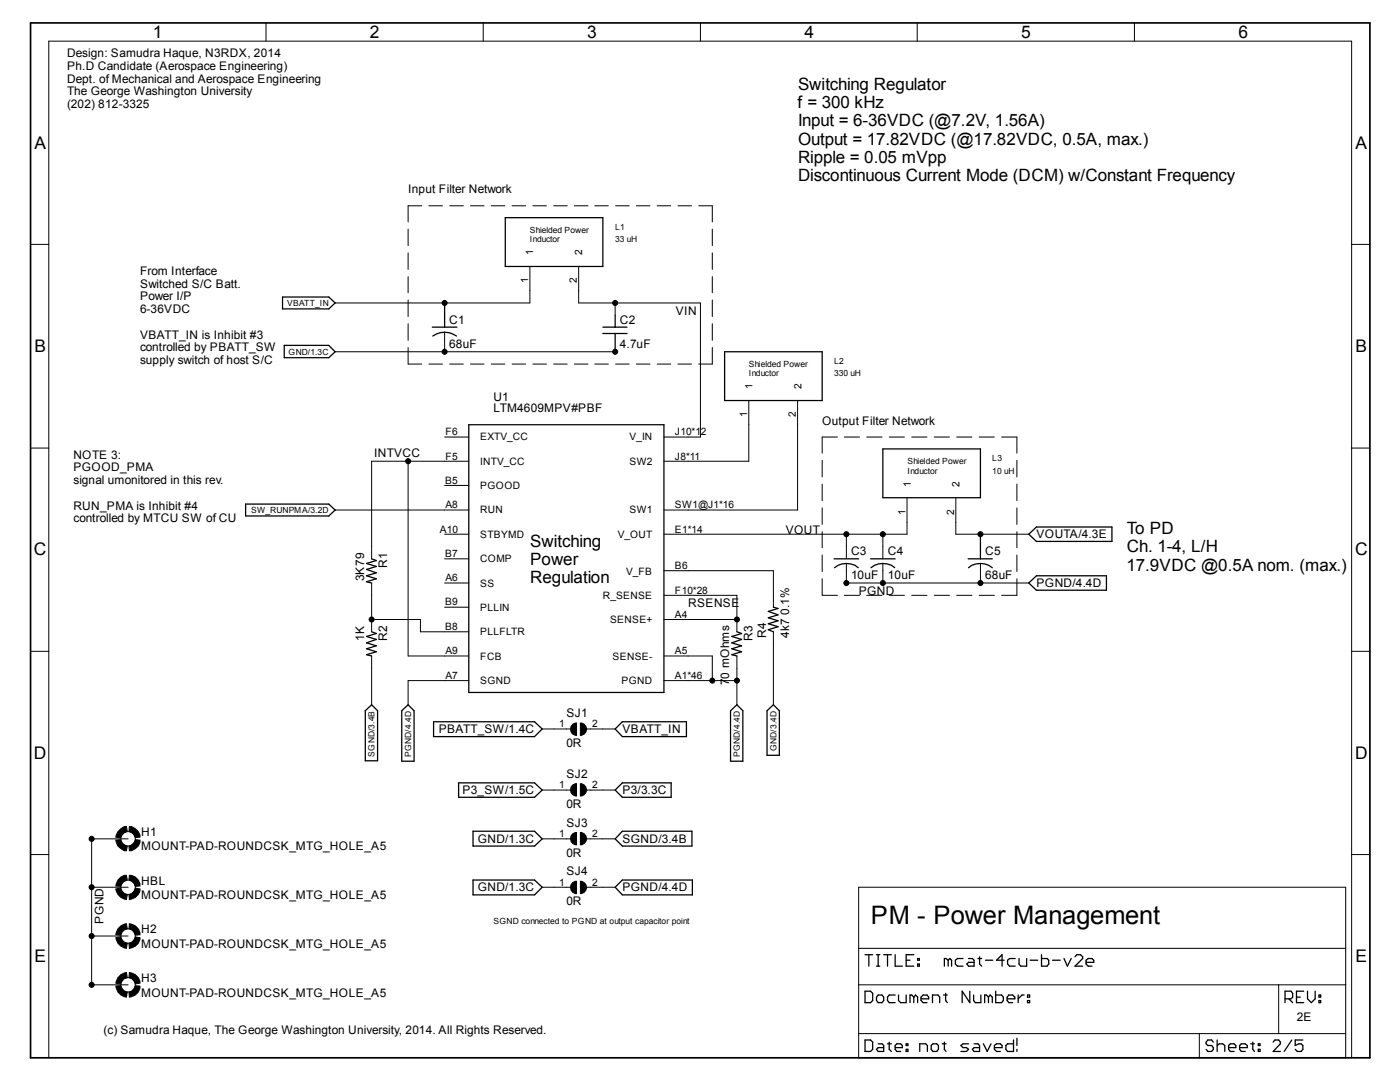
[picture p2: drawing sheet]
<svg xmlns="http://www.w3.org/2000/svg" width="279mm" height="216mm" viewBox="0 0 279 216" stroke-linecap="round" stroke-linejoin="round" font-family="sans-serif">
<g fill="none" stroke="#000" stroke-width=".2">
<path d="M53.1 4.6v3.6M96.4 4.6v3.6M139.8 4.6v3.6M183 4.6v3.6M226.4 4.6v3.6M6.1 48.8h3.6M81.4 45.7v3.3M81.4 50.5v3.3M81.4 55.2v3.2M81.4 59.9v3.3M84.2 41.1h-2.8v3.2M85.6 41.1h2.7"/>
<path d="M89.7 41.1h2.8M93.9 41.1h2.7M98 41.1h2.8M102.2 41.1h2.7M105.7 53.2v7.3h-38.8M106.3 41.1h2.8M110.5 41.1h2.7M114.6 41.1h2.7M115.5 53.2v7.3h24.3v26.7h-7.3M118.7 41.1h2.7M122.9 41.1h2.7M127 41.1h2.7"/>
<path d="M131.1 41.1h2.8M135.3 41.1h2.7M139.4 41.1h2.8v3.2M142.2 45.7v3.3M142.2 50.5v3.3M142.2 55.2v3.2M142.2 59.9v3.3M269.7 48.8h3.7M66.9 70.2h55.9M81.4 64.6v3.3M81.4 69.3v3.3h2.8M85.6 72.6h2.7"/>
<path d="M88.7 66.3v3.9M89.7 72.6h2.8M93.9 72.6h2.7M98 72.6h2.8M102.2 72.6h2.7M106.3 72.6h2.8M110.5 72.6h2.7M114.6 72.6h2.7M118.7 72.6h2.7M122.8 60.5v2.4M122.9 72.6h2.7M127 72.6h2.7"/>
<path d="M131.1 72.6h2.8M135.3 72.6h2.7M142.2 69.3v3.3h-2.8M142.2 64.6v3.3M149.4 79.9v12.1h-16.9M159.2 79.9v21.9h-26.7M6.1 89.4h3.6M81.4 92v38.9h12.2M88.7 87.2h4.9M88.7 96.9h4.9M93.6 92h-19.4v19.5M164.1 91.9v3.3"/>
<path d="M164.1 96.6v3.3M167.1 87.2h-3v3.2M168.5 87.2h3M173 87.2h3M177.5 87.2h3M181 99.3v7.3h-48.5M181.9 87.2h3.1M186.4 87.2h3.1M190.8 99.3v7.3h14.5M190.9 87.2h3.1M195.4 87.2h3.1M199.9 87.2h3v3.2"/>
<path d="M202.9 91.9v3.3M202.9 96.6v3.3M269.7 89.4h3.7M66.9 101.8h26.7M74.2 116.3v9.8M88.7 106.6h4.9M88.7 111.5h4.9M88.7 116.3h4.9M132.5 118.8h14.6v7.3M132.5 113.9h21.8v7.3M164.1 115.5v3.3h3M164.1 101.3v3.3"/>
<path d="M164.1 106.1v3.2M164.1 110.7v3.3M168.5 118.8h3M168.9 112.4v3.9h36.4M168.9 106.6v4.9M173 118.8h3M176.2 106.6v4.9M176.2 112.4v3.9M177.5 118.8h3M181.9 118.8h3.1M186.4 118.8h3.1M190.9 118.8h3.1"/>
<path d="M195.4 118.8h3.1M195.7 112.4v3.9M202.9 101.3v3.3M202.9 106.1v3.2M202.9 110.7v3.3M202.9 115.5v3.3h-3M6.1 130h3.6M74.2 123.6h9.7v2.5h9.7M74.2 130.9v9.7M88.7 121.2h4.9M93.6 135.8h-12.2v4.8M132.5 130.9h9.7v4.9"/>
<path d="M132.5 135.8h14.6M132.5 123.6h14.6M147.1 130.9v9.7M154.3 126.1v14.5M269.7 130h3.7M108.2 145.5h5.7M108.2 157.6h5.7M114.3 144.5l.8-.2v2.4a1.23 1.23 0 0 1-1.2-.8 1.23 1.23 0 0 1 .4-1.4zM114.3 156.6l.8-.2v2.4a1.23 1.23 0 0 1-1.2-.8 1.23 1.23 0 0 1 .4-1.4zM115.8 144.3a1.23 1.23 0 0 1 1.3 1.2 1.23 1.23 0 0 1-1.3 1.2zM115.8 156.4a1.23 1.23 0 0 1 1.3 1.2 1.23 1.23 0 0 1-1.3 1.2zM117 145.5h5.8"/>
<path d="M117 157.6h5.8M6.1 170.5h3.6M18.3 177h7.3M23.1 167.6h.9l.3 .5 .4 .5 .7 .2-.2 1a2.43 2.43 0 0 1-2.1-2.2zM23.1 177.4l.9-.2 .3 .7 .4 .4 .7 .3-.2 .9a2.43 2.43 0 0 1-2.1-2.1zM23.5 165.9l1.3-1h.4l.2 1-.7 .2-.4 .4-.3 .6-.9-.1zM23.5 175.6l.6-.6 .7-.3h.4l.2 .9-.7 .3-.4 .4-.3 .6-.9-.1zM25.6 167.4h-7.3v29.1h7.3M25.7 168.8l.6-.2 .5-.5 .2-.5h.9a2.07 2.07 0 0 1-2.1 2.2zM25.8 164.9a2.26 2.26 0 0 1 2.1 2.1l-.9 .1-.2-.6-.5-.4-.6-.2zM25.8 174.7a2.07 2.07 0 0 1 2.1 2.1l-.9 .1-.2-.6-.5-.4-.6-.3zM27 177.2l.9 .2a2.19 2.19 0 0 1-2.1 2.1l-.1-.9 .6-.3 .5-.4z"/>
<path d="M108.2 177h5.7M108.2 167.4h5.7M114.3 166.4l.8-.3v2.5a1.23 1.23 0 0 1-1.2-.9 1.23 1.23 0 0 1 .4-1.3zM114.3 176.1l.8-.2v2.4a1.23 1.23 0 0 1-1.2-.8 1.23 1.23 0 0 1 .4-1.4zM115.8 166.1a1.23 1.23 0 0 1 1.3 1.2 1.23 1.23 0 0 1-1.3 1.3zM115.8 175.9a1.23 1.23 0 0 1 1.3 1.2 1.23 1.23 0 0 1-1.3 1.2zM117 177h5.8M117 167.4h5.8M171.4 177h97.2v34.1h-97.2zM269.7 170.5h3.7M18.3 186.8h7.3M23.1 187.1l.9-.2 .7 1.1 .7 .2-.2 1a2.43 2.43 0 0 1-2.1-2.1z"/>
<path d="M23.1 196.8l.9-.1 .7 1.1 .7 .2-.2 1a2.42 2.42 0 0 1-2.1-2.2zM23.5 185.3l.6-.6 1.1-.4 .2 1-.7 .2-.7 1.1-.9-.1zM23.5 195.1l.6-.6 1.1-.4 .2 1-.7 .1-.7 1.1-.9-.1zM25.7 188.2l.6-.2 .7-1.1 .9 .2a2.19 2.19 0 0 1-2.1 2.1zM25.7 198l.6-.2 .7-1.1 .9 .1a2.19 2.19 0 0 1-2.1 2.2zM25.8 184.3a2.25 2.25 0 0 1 2.1 2.2l-.9 .1-.7-1.1-.6-.2zM25.8 194.1a2.26 2.26 0 0 1 2.1 2.1l-.9 .1-.7-1.1-.6-.1zM171.4 196.5h97.2M171.4 189.2h97.2M255.2 196.5v9.7M9.7 211.1v-202.9h260v202.9M171.4 206.2h97.2"/>
<path d="M239.4 206.2v4.9"/>
<circle cx="88.7" cy="70.2" r=".5"/>
<circle cx="88.7" cy="60.5" r=".5"/>
<circle cx="122.8" cy="60.5" r=".5"/>
<circle cx="122.8" cy="70.2" r=".5"/>
<circle cx="81.5" cy="92" r=".5"/>
<circle cx="168.9" cy="106.6" r=".5"/>
<circle cx="168.9" cy="116.3" r=".5"/>
<circle cx="176.2" cy="116.3" r=".5"/>
<circle cx="176.2" cy="106.6" r=".5"/>
<circle cx="195.7" cy="116.3" r=".5"/>
<circle cx="195.7" cy="106.6" r=".5"/>
<circle cx="74.2" cy="123.6" r=".5"/>
<circle cx="142.2" cy="135.8" r=".5"/>
<circle cx="147.1" cy="135.8" r=".5"/>
<circle cx="147.1" cy="123.6" r=".5"/>
<circle cx="18.3" cy="177" r=".5"/>
<circle cx="18.3" cy="167.4" r=".5"/>
<circle cx="25.6" cy="177" r="1.43"/>
<circle cx="25.6" cy="167.4" r="1.43"/>
<circle cx="18.3" cy="186.8" r=".5"/>
<circle cx="18.3" cy="196.5" r=".5"/>
<circle cx="25.6" cy="186.8" r="1.43"/>
<circle cx="25.6" cy="196.5" r="1.43"/>
</g>
<g fill="none" stroke="#000" stroke-width=".25">
<path d="M56.4 59.3h9.2l1.3 1.2-1.3 1.1h-9.2zM100.8 43.4h19.5v9.8h-19.5zM56.7 68.9h8.9l1.3 1.3-1.3 1.2h-8.9zM86.3 65.3h4.9M86.4 67.1a4.1 4.1 0 0 1 4.7 0M88.7 60.5v4.8M120.3 65.3h4.8M120.3 66.5h4.8M122.8 62.9v2.4M122.8 66.5v3.7M144.6 70.2h19.5v9.7h-19.5zM93.6 84.8h38.9v53.4h-38.9z"/>
<path d="M176.2 89.6h19.5v9.7h-19.5zM49 100.6h16.6l1.3 1.2-1.3 1.2h-16.6zM74.2 111.5l.9 .3-1.9 .6 1.9 .6-1.9 .6 1.9 .7-1.9 .6 1.9 .6-1.9 .6 1 .2M166.5 111.5h4.9M166.5 113.3a3.7 3.7 0 0 1 4.8 0M173.7 111.5h4.9M173.8 113.3a3.7 3.7 0 0 1 4.8 0M193.2 111.5h4.8M193.3 113.3a3.7 3.7 0 0 1 4.7 0M195.7 106.6v4.9M205.3 116.3l1.5-1.4h14v2.9h-14zM205.3 106.6l1.5-1.4h15.1v2.8h-15.1z"/>
<path d="M74.2 126.1l.9 .3-1.9 .6 1.9 .6-1.9 .7 1.9 .6-1.9 .6 1.9 .5-1.9 .6 1 .3M147.1 126.1l.9 .3-2 .6 2 .6-2 .7 2 .6-2 .6 2 .5-2 .6 1.1 .3M154.3 121.2l1 .2-2 .6 2 .7-2 .6 2 .6-2 .6 2 .6-2 .5 1 .5M72.9 141.8l1.3-1.2 1.2 1.2v10h-2.5zM80.2 141.8l1.2-1.2 1.2 1.2v10.1h-2.4zM86.5 144h20.2l1.5 1.5-1.5 1.5h-20.2zM91.5 156.2h15.2l1.5 1.4-1.5 1.5h-15.2zM122.8 145.5l1.4-1.5h12.8v3h-12.8zM122.8 157.6l1.4-1.4h9.7v2.9h-9.7zM145.8 141.8l1.3-1.2 1.2 1.2v10.1h-2.5zM153.1 141.8l1.2-1.2 1.2 1.2v8.9h-2.4zM94.4 175.6h12.3l1.5 1.4-1.5 1.6h-12.3z"/>
<path d="M94.4 165.9h12.3l1.5 1.5-1.5 1.4h-12.3zM122.8 177l1.4-1.4h14v3h-14zM124.2 165.9h13.9v2.9h-13.9l-1.4-1.4zM172.6 197.8h1.1l.5 .4v1.4l-.5 .5h-1.1zM172.6 190.5h1.6M173.4 190.5v2.3M174.9 190.5h.7M174.9 192.8h.7M175.3 198.5h.7l.4 .5v.6l-.4 .5h-.7l-.4-.5v-.6zM175.3 190.5v2.3M176.4 190.5h1.5M177.1 190.5v2.3"/>
<path d="M178.6 190.5v2.3h1.5M178.6 198.5h-1.1l-.4 .5v.6l.4 .5h1.1M179.3 198.5v1.1l.4 .5h1.1v-1.6M180.8 191.6h.8M182.4 190.5h-1.6v2.3h1.6M182.4 199l-.5-.5h-.3v1.6M182.4 199l.3-.5 .4 .5v1.1M182.4 199v1.1M183.1 192.4h.4v.4h-.4zM183.1 191.3h.4v.3h-.4zM183.8 199.3h1.5v-.3l-.3-.5h-.8l-.4 .5v.6l.4 .5h.8M188.3 198.5h.8"/>
<path d="M188.7 198.2v1.4l.4 .5M189.2 191.6l-.4-.3h-.3v1.5M189.2 191.6l.4-.3 .3 .3v1.2M189.2 191.6v1.2M192.2 191.3h-1.1l-.4 .3v.8l.4 .4h1.1M193.3 191.3h.8l.3 .3v1.2h-1.1l-.3-.4 .3-.4h1.1M193.5 197.8v2.3l-1.5-2.3v2.3M194.3 198.5v1.1l.3 .5h1.1v-1.6M195.2 191.3h.7M195.5 190.9v1.5l.4 .4M196.7 191.6h1.4M197.3 199l-.5-.5h-.3v1.6"/>
<path d="M197.3 199v1.1M197.3 199l.3-.5 .4 .5v1.1M198.7 197.8v2.3h1.2l.3-.5v-.6l-.3-.5h-1.2M200.4 191.6h-1.5l1.1-1.1v2.3M201 199.3h1.5v-.3l-.4-.5h-.8l-.3 .5v.6l.3 .5h.8M202.6 191.3h-1.1l-.4 .3v.8l.4 .4h1.1M203.2 198.5v1.6M203.4 191.3v1.1l.3 .4h1.2v-1.5M204.4 198.5h-.4l-.8 .8M205.1 199.6h.4v.5h-.4zM205.1 198.5h.4v.5h-.4zM205.6 191.6h1.5"/>
<path d="M207.9 190.5v2.3h1.1l.3-.4v-.8l-.3-.3h-1.1M210.1 191.6h1.5M212.3 191.3l.7 1.5 .8-1.5M214.5 190.9l.4-.4h.7l.5 .4v.4l-1.6 1.5h1.6M216.7 192h1.6v-.4l-.4-.3h-.7l-.5 .3v.8l.5 .4h.7M256.5 199.3h1.1l.4-.3v-.8l-.4-.4h-1.1v2.3M257.2 199.3l.8 .8M258.7 199h.8M260.2 197.8h-1.5v2.3h1.5M260.9 197.8v1.5l.8 .8 .8-.8v-1.5M263.2 199.6h.4v.5h-.4zM263.2 198.5h.4v.5h-.4z"/>
<path d="M172.6 207.5h1.1l.5 .4v1.5l-.5 .4h-1.1zM175.3 208.3h.7l.4 .3v1.2h-1.1l-.4-.4 .4-.4h1.1M177.1 208.3h.8M177.5 207.9v1.5l.4 .4M178.6 209h1.5v-.4l-.4-.3h-.7l-.4 .3v.8l.4 .4h.7M180.8 209.4h.4v.4h-.4zM180.8 208.3h.4v.3h-.4zM183.6 209.8v-1.5h1.1l.4 .3v1.2M185.8 208.6l.4-.3h.7l.4 .3v.8l-.4 .4h-.7l-.4-.4zM186.1 200.1v-1.6h1.1l.3 .5v1.1M188 208.3h.8M188.5 207.9v1.5l.3 .4"/>
<path d="M193.3 208.3h-1.1l-.4 .3 .4 .4h.7l.4 .4-.4 .4h-1.1M194.4 208.3h.8l.3 .3v1.2h-1.1l-.3-.4 .3-.4h1.1M196.3 208.3l.7 1.5 .8-1.5M198.5 209h1.5v-.4l-.4-.3h-.7l-.4 .3v.8l.4 .4h.7M202.3 207.5v2.3h-1.2l-.4-.4v-.8l.4-.3h1.2M202.9 207.2v1.4M202.9 209.4v.4M242.1 207.9l-.3-.4h-.8l-.3 .4v.4l.3 .3h.8l.3 .4v.4l-.3 .4h-.8l-.3-.4M242.9 208.6l.4-.3h.7l.4 .3v1.2M242.9 207.5v2.3M245.2 209h1.4v-.4l-.3-.3h-.8l-.3 .3v.8l.3 .4h.8M247.4 209h1.5v-.4l-.4-.3h-.8l-.3 .3v.8l.3 .4h.8"/>
<path d="M249.6 208.3h.8M250 207.9v1.5l.4 .4M251.1 209.4h.4v.4h-.4zM251.1 208.3h.4v.3h-.4zM254.1 207.9l.3-.4h.8l.3 .4v.4l-1.4 1.5h1.4M257.8 207.5l-1.5 2.3M260 207.5h-1.5v1.1l.7-.3h.5l.3 .3v.8l-.3 .4h-.8l-.4-.4"/>
</g>
<g fill="#000">
<path d="M114.3 144.5l.8-.2v2.4a1.23 1.23 0 0 1-1.2-.8 1.23 1.23 0 0 1 .4-1.4z" fill-rule="evenodd"/>
<path d="M114.3 156.6l.8-.2v2.4a1.23 1.23 0 0 1-1.2-.8 1.23 1.23 0 0 1 .4-1.4z" fill-rule="evenodd"/>
<path d="M115.8 144.3a1.23 1.23 0 0 1 1.3 1.2 1.23 1.23 0 0 1-1.3 1.2z" fill-rule="evenodd"/>
<path d="M115.8 156.4a1.23 1.23 0 0 1 1.3 1.2 1.23 1.23 0 0 1-1.3 1.2z" fill-rule="evenodd"/>
<path d="M23.1 167.6h.9l.3 .5 .4 .5 .7 .2-.2 1a2.43 2.43 0 0 1-2.1-2.2z" fill-rule="evenodd"/>
<path d="M23.1 177.4l.9-.2 .3 .7 .4 .4 .7 .3-.2 .9a2.43 2.43 0 0 1-2.1-2.1z" fill-rule="evenodd"/>
<path d="M23.5 165.9l1.3-1h.4l.2 1-.7 .2-.4 .4-.3 .6-.9-.1z" fill-rule="evenodd"/>
<path d="M23.5 175.6l.6-.6 .7-.3h.4l.2 .9-.7 .3-.4 .4-.3 .6-.9-.1z" fill-rule="evenodd"/>
<path d="M25.7 168.8l.6-.2 .5-.5 .2-.5h.9a2.07 2.07 0 0 1-2.1 2.2z" fill-rule="evenodd"/>
<path d="M27 177.2l.9 .2a2.19 2.19 0 0 1-2.1 2.1l-.1-.9 .6-.3 .5-.4z" fill-rule="evenodd"/>
<path d="M25.8 164.9a2.26 2.26 0 0 1 2.1 2.1l-.9 .1-.2-.6-.5-.4-.6-.2z" fill-rule="evenodd"/>
<path d="M25.8 174.7a2.07 2.07 0 0 1 2.1 2.1l-.9 .1-.2-.6-.5-.4-.6-.3z" fill-rule="evenodd"/>
<path d="M114.3 166.4l.8-.3v2.5a1.23 1.23 0 0 1-1.2-.9 1.23 1.23 0 0 1 .4-1.3z" fill-rule="evenodd"/>
<path d="M114.3 176.1l.8-.2v2.4a1.23 1.23 0 0 1-1.2-.8 1.23 1.23 0 0 1 .4-1.4z" fill-rule="evenodd"/>
<path d="M115.8 166.1a1.23 1.23 0 0 1 1.3 1.2 1.23 1.23 0 0 1-1.3 1.3z" fill-rule="evenodd"/>
<path d="M115.8 175.9a1.23 1.23 0 0 1 1.3 1.2 1.23 1.23 0 0 1-1.3 1.2z" fill-rule="evenodd"/>
<path d="M23.1 187.1l.9-.2 .7 1.1 .7 .2-.2 1a2.43 2.43 0 0 1-2.1-2.1z" fill-rule="evenodd"/>
<path d="M23.1 196.8l.9-.1 .7 1.1 .7 .2-.2 1a2.42 2.42 0 0 1-2.1-2.2z" fill-rule="evenodd"/>
<path d="M24.1 184.7l1.1-.4 .2 1-.7 .2-.7 1.1-.9-.1 .4-1.2z" fill-rule="evenodd"/>
<path d="M23.5 195.1l.6-.6 1.1-.4 .2 1-.7 .1-.7 1.1-.9-.1z" fill-rule="evenodd"/>
<path d="M25.7 188.2l.6-.2 .7-1.1 .9 .2a2.19 2.19 0 0 1-2.1 2.1z" fill-rule="evenodd"/>
<path d="M27 196.7l.9 .1a2.19 2.19 0 0 1-2.1 2.2l-.1-1 .6-.2z" fill-rule="evenodd"/>
<path d="M25.8 184.3a2.25 2.25 0 0 1 2.1 2.2l-.9 .1-.7-1.1-.6-.2z" fill-rule="evenodd"/>
<path d="M25.8 194.1a2.26 2.26 0 0 1 2.1 2.1l-.9 .1-.7-1.1-.6-.1z" fill-rule="evenodd"/>
<circle cx="88.7" cy="70.2" r=".5"/>
<circle cx="88.7" cy="60.5" r=".5"/>
<circle cx="122.8" cy="70.2" r=".5"/>
<circle cx="122.8" cy="60.5" r=".5"/>
<circle cx="81.5" cy="92" r=".5"/>
<circle cx="168.9" cy="116.3" r=".5"/>
<circle cx="168.9" cy="106.6" r=".5"/>
<circle cx="176.2" cy="106.6" r=".5"/>
<circle cx="176.2" cy="116.3" r=".5"/>
<circle cx="195.7" cy="116.3" r=".5"/>
<circle cx="195.7" cy="106.6" r=".5"/>
<circle cx="74.2" cy="123.6" r=".5"/>
<circle cx="142.2" cy="135.8" r=".5"/>
<circle cx="147.1" cy="123.6" r=".5"/>
<circle cx="147.1" cy="135.8" r=".5"/>
<circle cx="18.3" cy="167.4" r=".5"/>
<circle cx="18.3" cy="177" r=".5"/>
<circle cx="18.3" cy="196.5" r=".5"/>
<circle cx="18.3" cy="186.8" r=".5"/>
</g>
<path d="M6.1 4.6h267.3v206.5h-267.3z" fill="none" stroke="#000" stroke-width=".34"/>
<text font-size="5.1" x="173.8" y="184.3">PM - Power Management</text>
<g font-size="3.5">
<text x="30.5" y="7.6">1</text>
<text x="73.8" y="7.6">2</text>
<text x="117.2" y="7.6">3</text>
<text x="160.5" y="7.6">4</text>
<text x="203.8" y="7.6">5</text>
<text x="247.1" y="7.6">6</text>
<text x="6.9" y="29.7">A</text>
<text x="270.5" y="29.7">A</text>
<text x="6.9" y="70.3">B</text>
<text x="270.5" y="70.3">B</text>
<text x="6.8" y="110.8">C</text>
<text x="270.4" y="110.8">C</text>
<text x="6.8" y="151.4">D</text>
<text x="270.4" y="151.4">D</text>
<text x="6.9" y="191.9">E</text>
<text x="270.5" y="191.9">E</text>
</g>
<g font-size="3.4">
<text x="159.3" y="17.9">Switching Regulator</text>
<text x="159.2" y="21.6">f = 300 kHz</text>
<text x="159.3" y="25.2">Input = 6-36VDC (@7.2V, 1.56A)</text>
<text x="159.3" y="28.9">Output = 17.82VDC (@17.82VDC, 0.5A, max.)</text>
<text x="159.3" y="32.5">Ripple = 0.05 mVpp</text>
<text x="159.3" y="36.2">Discontinuous Current Mode (DCM) w/Constant Frequency</text>
<text x="224.9" y="106.6">To PD</text>
<text x="105.8" y="109.1">Switching</text>
<text x="105.8" y="112.7">Power</text>
<text x="224.8" y="113.9">17.9VDC @0.5A nom. (max.)</text>
<text x="224.9" y="110.2">Ch. 1-4, L/H</text>
<text x="105.8" y="116.3">Regulation</text>
</g>
<g font-size="2.4">
<text x="13.4" y="11.4">Design: Samudra Haque, N3RDX, 2014</text>
<text x="13.4" y="14">Ph.D Candidate (Aerospace Engineering)</text>
<text x="13.4" y="16.5">Dept. of Mechanical and Aerospace Engineering</text>
<text x="13.4" y="19">The George Washington University</text>
<text x="13.4" y="21.6">(202) 812-3325</text>
<text x="81.4" y="38.6">Input Filter Network</text>
<text x="27.9" y="54.9">From Interface</text>
<text x="27.9" y="57.4">Switched S/C Batt.</text>
<text x="27.9" y="59.9">Power I/P</text>
<text x="27.9" y="62.5">6-36VDC</text>
<text x="89.7" y="64.7">C1</text>
<text x="123.7" y="64.7">C2</text>
<text x="134.9" y="62.9">VIN</text>
<text x="27.9" y="67.6">VBATT_IN is Inhibit #3</text>
<text x="27.9" y="70.1">controlled by PBATT_SW</text>
<text x="89.7" y="69.3">68uF</text>
<text x="123.7" y="69.3">4.7uF</text>
<text x="27.9" y="72.6">supply switch of host S/C</text>
<text x="98.5" y="82.3">LTM4609MPV#PBF</text>
<text x="98.5" y="79.9">U1</text>
<text x="164.1" y="84.8">Output Filter Network</text>
<text x="14.6" y="91.5">NOTE 3:</text>
<text x="14.6" y="94.1">PGOOD_PMA</text>
<text x="74.7" y="91.3">INTVCC</text>
<text x="14.6" y="96.6">signal umonitored in this rev.</text>
<text x="14.6" y="101.7">RUN_PMA is Inhibit #4</text>
<text x="14.6" y="104.2">controlled by MTCU SW of CU</text>
<text x="156.8" y="106.6">VOUT</text>
<text x="206.8" y="107.4">VOUTA/4.3E</text>
<text x="77.3" y="113.4" transform="rotate(-90 77.3 113.4)">R1</text>
<text x="169.8" y="110.8">C3</text>
<text x="177.2" y="110.8">C4</text>
<text x="196.6" y="110.8">C5</text>
<text x="72.6" y="116" transform="rotate(-90 72.6 116)">3K79</text>
<text x="169.8" y="115.5">10uF</text>
<text x="171.4" y="118.8">PGND</text>
<text x="177.2" y="115.5">10uF</text>
<text x="196.6" y="115.5">68uF</text>
<text x="206.8" y="117.2">PGND/4.4D</text>
<text x="137.3" y="121.2">RSENSE</text>
<text x="72.6" y="127.8" transform="rotate(-90 72.6 127.8)">1K</text>
<text x="77.3" y="127.9" transform="rotate(-90 77.3 127.9)">R2</text>
<text x="150.2" y="127.9" transform="rotate(-90 150.2 127.9)">R3</text>
<text x="152.9" y="127.3" transform="rotate(-90 152.9 127.3)">R4</text>
<text x="157.5" y="127.3" transform="rotate(-90 157.5 127.3)">4k7 0.1%</text>
<text x="145.5" y="136.7" transform="rotate(-90 145.5 136.7)">70 mOhms</text>
<text x="113" y="143.1">SJ1</text>
<text x="87.5" y="146.3">PBATT_SW/1.4C</text>
<text x="113" y="149.1">0R</text>
<text x="124.2" y="146.3">VBATT_IN</text>
<text x="113" y="155.2">SJ2</text>
<text x="92.3" y="158.5">P3_SW/1.5C</text>
<text x="113" y="161.3">0R</text>
<text x="124.2" y="158.5">P3/3.3C</text>
<text x="28.2" y="166.8">H1</text>
<text x="113" y="164.9">SJ3</text>
<text x="28.2" y="169.7">MOUNT-PAD-ROUNDCSK_MTG_HOLE_A5</text>
<text x="95.3" y="168.2">GND/1.3C</text>
<text x="113" y="171">0R</text>
<text x="124.2" y="168.2">SGND/3.4B</text>
<text x="28.2" y="179.4">MOUNT-PAD-ROUNDCSK_MTG_HOLE_A5</text>
<text x="28.2" y="176.5">HBL</text>
<text x="95.3" y="177.9">GND/1.3C</text>
<text x="113" y="174.7">SJ4</text>
<text x="124.2" y="177.9">PGND/4.4D</text>
<text x="20.7" y="184.3" transform="rotate(-90 20.7 184.3)">PGND</text>
<text x="113" y="180.7">0R</text>
<text x="28.2" y="189.1">MOUNT-PAD-ROUNDCSK_MTG_HOLE_A5</text>
<text x="28.2" y="186.3">H2</text>
<text x="28.2" y="195.9">H3</text>
<text x="28.2" y="198.9">MOUNT-PAD-ROUNDCSK_MTG_HOLE_A5</text>
<text x="258.8" y="203.8">2E</text>
<text x="20.7" y="206.2">(c) Samudra Haque, The George Washington University, 2014. All Rights Reserved.</text>
</g>
<g font-size="2">
<text x="106.4" y="51" transform="rotate(-90 106.4 51)">1</text>
<text x="116.2" y="51" transform="rotate(-90 116.2 51)">2</text>
<text x="105.4" y="56.5" transform="rotate(-90 105.4 56.5)">1</text>
<text x="115.1" y="56.5" transform="rotate(-90 115.1 56.5)">2</text>
<text x="150.2" y="77.6" transform="rotate(-90 150.2 77.6)">1</text>
<text x="159.9" y="77.6" transform="rotate(-90 159.9 77.6)">2</text>
<text x="149.1" y="83.2" transform="rotate(-90 149.1 83.2)">1</text>
<text x="158.8" y="83.2" transform="rotate(-90 158.8 83.2)">2</text>
<text x="88.9" y="86.9">F6</text>
<text x="95.8" y="87.9">EXTV_CC</text>
<text x="125.6" y="87.9">V_IN</text>
<text x="134.7" y="86.9">J10*12</text>
<text x="88.9" y="91.7">F5</text>
<text x="95.8" y="92.8">INTV_CC</text>
<text x="125.6" y="92.8">SW2</text>
<text x="134.7" y="91.7">J8*11</text>
<text x="88.8" y="96.5">B5</text>
<text x="88.9" y="101.4">A8</text>
<text x="95.8" y="97.6">PGOOD</text>
<text x="134.7" y="101.4">SW1@J1*16</text>
<text x="181.8" y="97.1" transform="rotate(-90 181.8 97.1)">1</text>
<text x="191.5" y="97.1" transform="rotate(-90 191.5 97.1)">2</text>
<text x="87.8" y="106.3">A10</text>
<text x="95.8" y="102.4">RUN</text>
<text x="95.8" y="107.4">STBYMD</text>
<text x="123.3" y="107.4">V_OUT</text>
<text x="125.6" y="102.4">SW1</text>
<text x="134.7" y="106.3">E1*14</text>
<text x="180.7" y="102.7" transform="rotate(-90 180.7 102.7)">1</text>
<text x="190.4" y="102.7" transform="rotate(-90 190.4 102.7)">2</text>
<text x="88.8" y="111.2">B7</text>
<text x="95.8" y="112.2">COMP</text>
<text x="134.7" y="113.5">B6</text>
<text x="88.9" y="116">A6</text>
<text x="95.8" y="117.1">SS</text>
<text x="120.3" y="119.5">R_SENSE</text>
<text x="125" y="114.6">V_FB</text>
<text x="134.7" y="118.4">F10*28</text>
<text x="88.8" y="120.8">B9</text>
<text x="88.8" y="125.7">B8</text>
<text x="95.8" y="121.9">PLLIN</text>
<text x="121.8" y="124.4">SENSE+</text>
<text x="134.7" y="123.3">A4</text>
<text x="88.9" y="130.6">A9</text>
<text x="95.8" y="126.7">PLLFLTR</text>
<text x="95.8" y="131.7">FCB</text>
<text x="122.3" y="131.7">SENSE-</text>
<text x="134.7" y="130.6">A5</text>
<text x="88.9" y="135.5">A7</text>
<text x="95.8" y="136.5">SGND</text>
<text x="124" y="136.5">PGND</text>
<text x="134.7" y="135.5">A1*46</text>
<text x="111.6" y="145.1">1</text>
<text x="118.2" y="145.1">2</text>
<text x="111.6" y="157.3">1</text>
<text x="118.2" y="157.3">2</text>
<text x="111.6" y="167">1</text>
<text x="118.2" y="167">2</text>
<text x="111.6" y="176.7">1</text>
<text x="118.2" y="176.7">2</text>
</g>
<g font-size="1.7">
<text x="105.7" y="46.5">Shielded Power</text>
<text x="122.8" y="45.9">L1</text>
<text x="105.7" y="48.3">Inductor</text>
<text x="122.8" y="48.3">33 uH</text>
<text x="57.3" y="61">VBATT_IN</text>
<text x="57.6" y="70.8">GND/1.3C</text>
<text x="149.4" y="73.2">Shielded Power</text>
<text x="149.4" y="75">Inductor</text>
<text x="166.5" y="75">330 uH</text>
<text x="166.5" y="72.6">L2</text>
<text x="181.1" y="92.6">Shielded Power</text>
<text x="181.1" y="94.5">Inductor</text>
<text x="198" y="94.5">10 uH</text>
<text x="198" y="92">L3</text>
<text x="50.1" y="102.4">SW_RUNPMA/3.2D</text>
<text x="154.9" y="149.9" transform="rotate(-90 154.9 149.9)">GND/3.4D</text>
<text x="74.8" y="151" transform="rotate(-90 74.8 151)">SGND/3.4B</text>
<text x="82" y="151" transform="rotate(-90 82 151)">PGND/4.4D</text>
<text x="147.7" y="151" transform="rotate(-90 147.7 151)">PGND/4.4D</text>
<text x="98.5" y="184.3">SGND connected to PGND at output capacitor point</text>
</g>
</svg>
